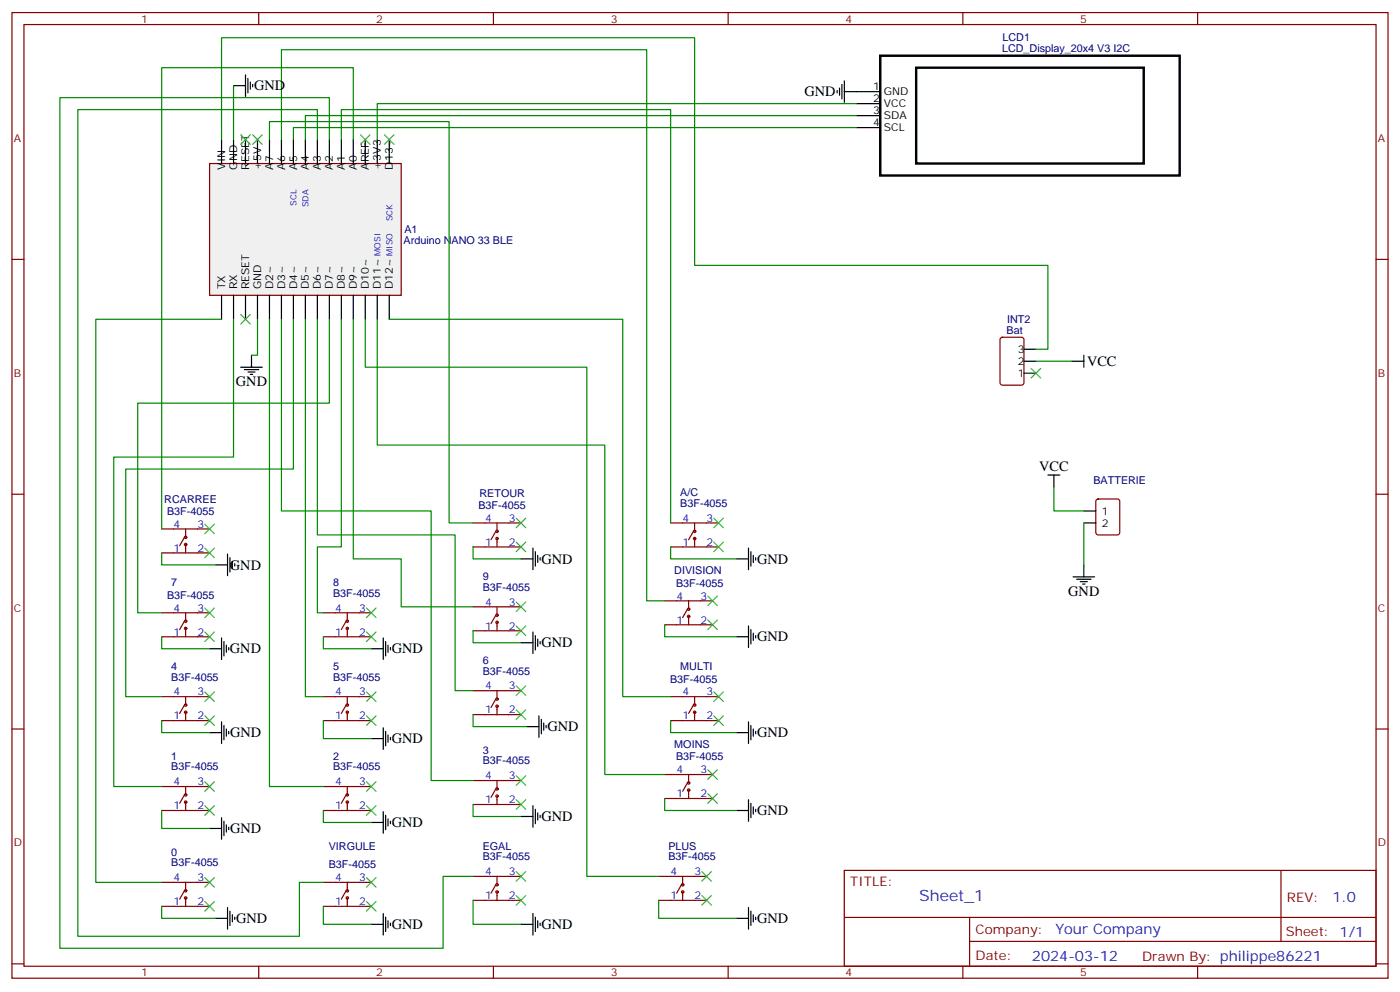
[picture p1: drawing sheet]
<svg xmlns="http://www.w3.org/2000/svg" width="412mm" height="292mm" viewBox="0 0 412 292" stroke-linecap="round" stroke-linejoin="round" font-family="sans-serif">
<g fill="none" stroke="#870000" stroke-width=".35">
<path d="M3.5 3.7h405.4v284.3h-405.4zM7.1 7.2h398.2v277.3h-398.2zM76.2 3.7v3.5M145.3 3.7v3.5M214.5 3.7v3.5M283.6 3.7v3.5M352.8 3.7v3.5M3.5 76.4h3.6M405.3 76.4h3.6M3.5 145.5h3.6M405.3 145.5h3.6M3.5 214.7h3.6"/>
<path d="M405.3 214.7h3.6M248.7 256.3h156.6v28.2h-156.6zM377.3 256.3v20.9M248.7 270.1h156.5M285.6 277.2h119.6M285.6 270.1v14.2M3.5 283.8h3.6M76.2 284.5v3.5M145.3 284.5v3.5M214.5 284.5v3.5M283.6 284.5v3.5M352.8 284.5v3.5"/>
<path d="M405.3 283.8h3.6"/>
</g>
<path d="M61.7 48.2h56.5v38.8h-56.5z" fill="#f0f0f0" stroke="#870000" stroke-width=".35"/>
<g fill="none" stroke="#000" stroke-width=".35">
<path d="M68.8 25.2h3.5M72.3 22v6.4M73 23.1v4.2M73.7 24.2v2.1M74.4 24.9v.7M246.6 26.6v.7M247.3 25.9v2.1M248 24.9v4.2M248.7 27h10.6M248.7 23.8v6.4M252.2 30.5h7.1M252.2 34h7.1"/>
<path d="M252.2 37.6h7.1M65.3 41.1v7.1M68.8 41.1v7.1M72.3 41.1v7.1M75.8 41.1v7.1M79.4 41.1v7.1M82.9 41.1v7.1M86.4 41.1v7.1M90 41.1v7.1M93.5 41.1v7.1M97 41.1v7.1M100.5 41.1v7.1"/>
<path d="M104.1 41.1v7.1M107.6 41.1v7.1M111.1 41.1v7.1M114.7 41.1v7.1M65.3 87v7M68.8 87v7M72.3 87v7M75.8 87v7M79.4 87v7M82.9 87v7M86.4 87v7M90 87v7"/>
<path d="M93.5 87v7M97 87v7M100.5 87v7M104.1 87v7M107.6 87v7M111.1 87v7M114.7 87v7M70.9 108.1h6.4M72 108.8h4.2M73 109.5h2.1M73.7 110.2h.7M74.1 104.6v3.5"/>
<path d="M301.6 102.8h3.6M301.6 109.9h3.6M301.6 106.4h3.6M315.7 106.4h3.6M319.3 104.6v3.5M308.7 139.9h3.5M310.4 139.9v3.5M319.3 150.5h3.5M319.3 154h3.5M63.5 166.3h3.5M67 163.2v6.3M67.7 164.2v4.3"/>
<path d="M68.4 165.3v2.1M69.1 166v.7M153.5 164.6h3.5M157 161.4v6.3M157.7 162.5v4.2M158.4 163.5v2.1M159.1 164.2v.7M217 164.6h3.5M220.5 161.4v6.3M221.2 162.5v4.2M221.9 163.5v2.1M222.6 164.2v.7"/>
<path d="M316.1 169.9h6.3M317.1 170.6h4.3M318.2 171.3h2.1M318.9 172h.7M319.3 166.3v3.6M61.7 191h3.6M65.3 187.9v6.3M66 188.9v4.2M66.7 190v2.1M67.4 190.7v.7M109.4 191h3.5M112.9 187.9v6.3"/>
<path d="M113.6 188.9v4.2M114.3 190v2.1M115 190.7v.7M153.5 189.3h3.5M157 186.1v6.3M157.7 187.1v4.3M158.4 188.2v2.1M159.1 188.9v.7M217 187.5h3.5M220.5 184.3v6.4M221.2 185.4v4.2M221.9 186.4v2.2"/>
<path d="M222.6 187.1v.8M61.7 215.7h3.6M65.3 212.5v6.4M66 213.6v4.2M66.7 214.7v2.1M67.4 215.4v.7M109.4 217.5h3.5M112.9 214.3v6.4M113.6 215.4v4.2M114.3 216.4v2.1M115 217.1v.7M155.2 214h3.5"/>
<path d="M158.7 210.8v6.3M159.5 211.8v4.3M160.2 212.9v2.1M160.9 213.6v.7M217 215.7h3.5M220.5 212.5v6.4M221.2 213.6v4.2M221.9 214.7v2.1M222.6 215.4v.7M112.9 239v6.4M157 237.2v6.4M157.7 238.3v4.2"/>
<path d="M158.4 239.4v2.1M217 238.7h3.5M220.5 235.5v6.3M221.2 236.5v4.3M221.9 237.6v2.1M222.6 238.3v.7M61.7 243.9h3.6M65.3 240.8v6.3M66 241.8v4.3M66.7 242.9v2.1M67.4 243.6v.7M109.4 242.2h3.5"/>
<path d="M113.6 240.1v4.2M114.3 241.1v2.1M115 241.8v.7M153.5 240.4h3.5M159.1 240.1v.7M63.5 270.4h3.5M67 267.2v6.4M67.7 268.3v4.2M68.4 269.3v2.2M69.1 270.1v.7M109.4 272.2h3.5M112.9 269v6.3"/>
<path d="M113.6 270.1v4.2M114.3 271.1v2.1M115 271.8v.7M153.5 272.2h3.5M157 269v6.3M157.7 270.1v4.2M158.4 271.1v2.1M159.1 271.8v.7M217 270.4h3.5M220.5 267.2v6.4M221.2 268.3v4.2M221.9 269.3v2.2"/>
<path d="M222.6 270.1v.7"/>
</g>
<path d="M259.3 16.4h88.2v35.3h-88.2zM269.9 19.9h67v28.3h-67z" fill="none" stroke="#000" stroke-width=".71"/>
<g fill="none" stroke="#870000" stroke-width=".35">
<path d="M294.8 99.5l.5-.2h5.6l.7 .4v13l-.4 .7h-5.9l-.7-.4v-13zM47.6 155.8h14.1M54.3 158.2l-1.4 2.5M54.7 155.8v2.4M139.3 154h14.2M146 156.5l-1.4 2.4M146.4 154v2.5M146.4 158.6v2.4M197.6 154h14.1M204.3 156.5l-1.5 2.4M204.6 154v2.5M204.6 158.6v2.4"/>
<path d="M323 147.1l.5-.2h5.6l.7 .5v9.4l-.4 .7h-5.9l-.7-.4v-9.5zM47.6 162.8h14.1M54.7 160.3v2.5M139.3 178.7h14.2M139.3 161h14.2M146.4 178.7v2.5M195.8 176.9h14.1M197.6 161h14.1M202.5 179.4l-1.4 2.5M202.8 176.9v2.5M47.6 180.4h14.1M47.6 187.5h14.1"/>
<path d="M54.3 182.9l-1.4 2.5M54.7 180.4v2.5M54.7 185v2.5M95.2 180.4h14.2M95.2 187.5h14.2M102 182.9l-1.5 2.5M102.3 180.4v2.5M102.3 185v2.5M139.3 185.7h14.2M146 181.2l-1.4 2.4M146.4 183.3v2.4M195.8 184h14.1"/>
<path d="M202.8 181.5v2.5M47.6 205.1h14.1M47.6 212.2h14.1M54.3 207.6l-1.4 2.5M54.7 205.1v2.5M54.7 209.7v2.5M95.2 205.1h14.2M95.2 212.2h14.2M102 207.6l-1.5 2.5M102.3 205.1v2.5M102.3 209.7v2.5M139.3 203.4h14.2"/>
<path d="M139.3 210.4h14.2M146 205.8l-1.4 2.5M146.4 203.4v2.4M146.4 208v2.4M197.6 205.1h14.1M197.6 212.2h14.1M204.3 207.6l-1.5 2.5M204.6 205.1v2.5M204.6 209.7v2.5M47.6 231.6h14.1M47.6 238.7h14.1M54.3 234.1l-1.4 2.4"/>
<path d="M54.7 231.6v2.5M54.7 236.2v2.5M95.2 231.6h14.2M95.2 238.7h14.2M102 234.1l-1.5 2.4M102.3 231.6v2.5M102.3 236.2v2.5M139.3 229.8h14.2M139.3 236.9h14.2M146 232.3l-1.4 2.5M146.4 229.8v2.5M146.4 234.4v2.5"/>
<path d="M195.8 228.1h14.1M195.8 235.1h14.1M202.5 230.5l-1.4 2.5M202.8 228.1v2.4M202.8 232.7v2.4M47.6 259.8h14.1M54.7 259.8v2.5M95.2 259.8h14.2M102.3 259.8v2.5M139.3 258.1h14.2M146.4 258.1v2.4M194 258.1h14.1"/>
<path d="M201.1 258.1v2.4M47.6 266.9h14.1M54.3 262.3l-1.4 2.5M54.7 264.4v2.5M95.2 266.9h14.2M102 262.3l-1.5 2.5M102.3 264.4v2.5M139.3 265.1h14.2M146 260.5l-1.4 2.5M146.4 262.6v2.5M194 265.1h14.1M200.7 260.5l-1.4 2.5"/>
<path d="M201.1 262.6v2.5"/>
<circle cx="54.7" cy="158.2" r=".35"/>
<circle cx="146.4" cy="158.6" r=".35"/>
<circle cx="146.4" cy="156.5" r=".35"/>
<circle cx="204.6" cy="156.5" r=".35"/>
<circle cx="204.6" cy="158.6" r=".35"/>
<circle cx="54.7" cy="160.3" r=".35"/>
<circle cx="202.8" cy="179.4" r=".35"/>
<circle cx="54.7" cy="182.9" r=".35"/>
<circle cx="54.7" cy="185" r=".35"/>
<circle cx="102.3" cy="185" r=".35"/>
<circle cx="102.3" cy="182.9" r=".35"/>
<circle cx="146.4" cy="181.2" r=".35"/>
<circle cx="146.4" cy="183.3" r=".35"/>
<circle cx="202.8" cy="181.5" r=".35"/>
<circle cx="54.7" cy="207.6" r=".35"/>
<circle cx="54.7" cy="209.7" r=".35"/>
<circle cx="102.3" cy="207.6" r=".35"/>
<circle cx="102.3" cy="209.7" r=".35"/>
<circle cx="146.4" cy="208" r=".35"/>
<circle cx="146.4" cy="205.8" r=".35"/>
<circle cx="204.6" cy="209.7" r=".35"/>
<circle cx="204.6" cy="207.6" r=".35"/>
<circle cx="54.7" cy="234.1" r=".35"/>
<circle cx="54.7" cy="236.2" r=".35"/>
<circle cx="102.3" cy="234.1" r=".35"/>
<circle cx="102.3" cy="236.2" r=".35"/>
<circle cx="146.4" cy="234.4" r=".35"/>
<circle cx="146.4" cy="232.3" r=".35"/>
<circle cx="202.8" cy="232.7" r=".35"/>
<circle cx="202.8" cy="230.5" r=".35"/>
<circle cx="54.7" cy="264.4" r=".35"/>
<circle cx="54.7" cy="262.3" r=".35"/>
<circle cx="102.3" cy="264.4" r=".35"/>
<circle cx="102.3" cy="262.3" r=".35"/>
<circle cx="146.4" cy="260.5" r=".35"/>
<circle cx="146.4" cy="262.6" r=".35"/>
<circle cx="201.1" cy="260.5" r=".35"/>
<circle cx="201.1" cy="262.6" r=".35"/>
</g>
<g fill="none" stroke="#008700" stroke-width=".35">
<path d="M68.8 25.2v15.9M252.2 34h-162.2v7.1M252.2 37.6h-165.8v3.5M252.2 30.5h-141.1v10.6M65.3 41.1v-30h139.3v67h104.1v24.7h-3.5M79.4 41.1v-5.3h52.9v118.2h7M82.9 41.1v-26.5h107.6v162.3h5.3M93.5 41.1v-8.8h-70.6v243.4h65.3v-15.9h7M97 41.1v-12.3h-79.4v250.4h112.9v-21.1h8.8M100.5 41.1v-8.8h97.1v121.7M104.1 41.1v-21.2h-56.5v135.9M65.3 94h-37.1v165.8h19.4"/>
<path d="M68.8 94v40.6h-35.3v97h14.1M75.8 94v10.6h-1.7M79.4 94v137.6h15.8M82.9 94v56.5h44.1v79.3h12.3M86.4 94v44.1h-49.4v67h10.6M90 94v111.1h5.2M93.5 94v63.5h40.6v45.9h5.2M97 94v24.7h-56.4v61.7h7M100.5 94v67h-7v19.4h1.7M104.1 94v70.6h14.1v14.1h21.1M107.6 94v14.1h65.3v150h21.1M111.1 94v37.1h67.1v97h17.6"/>
<path d="M114.7 94h68.7v111.1h14.2M305.2 106.4h10.5M310.4 143.4v7.1h8.9M319.3 154v12.3M47.6 162.8v3.5h15.9M139.3 161v3.6h14.2M197.6 161v3.6h19.4M47.6 187.5v3.5h14.1M95.2 187.5v3.5h14.2M139.3 185.7v3.6h14.2M195.8 184v3.5h21.2M47.6 212.2v3.5h14.1"/>
<path d="M95.2 212.2v5.3h14.2M139.3 210.4v3.6h15.9M197.6 212.2v3.5h19.4M47.6 238.7v5.2h14.1M95.2 238.7v3.5h14.2M139.3 236.9v3.5h14.2M195.8 235.1v3.6h21.2M47.6 266.9v3.5h15.9M95.2 266.9v5.3h14.2M139.3 265.1v7.1h14.2M194 265.1v5.3h23"/>
</g>
<g fill="none" stroke="#3c3" stroke-width=".35">
<path d="M70.9 39.7l2.8 2.8M73.7 39.7l-2.8 2.8M74.4 39.7l2.9 2.8M77.3 39.7l-2.9 2.8M106.2 39.7l2.8 2.8M109 39.7l-2.8 2.8M113.2 39.7l2.9 2.8M116.1 39.7l-2.9 2.8M70.9 92.6l2.8 2.8M73.7 92.6l-2.8 2.8M303.7 108.5l2.9 2.8M306.6 108.5l-2.9 2.8"/>
<path d="M60.3 154.3l2.8 2.9M63.1 154.3l-2.8 2.9M152 152.6l2.9 2.8M152 159.6l2.9 2.9M154.9 159.6l-2.9 2.9M154.9 152.6l-2.9 2.8M210.3 152.6l2.8 2.8M210.3 159.6l2.8 2.9M213.1 152.6l-2.8 2.8M213.1 159.6l-2.8 2.9M60.3 179l2.8 2.9M60.3 161.4l2.8 2.8"/>
<path d="M63.1 179l-2.8 2.9M63.1 161.4l-2.8 2.8M107.9 179l2.9 2.9M110.8 179l-2.9 2.9M152 177.3l2.9 2.8M154.9 177.3l-2.9 2.8M208.5 175.5l2.8 2.8M211.3 175.5l-2.8 2.8M60.3 186.1l2.8 2.8M63.1 186.1l-2.8 2.8M107.9 186.1l2.9 2.8M110.8 186.1l-2.9 2.8"/>
<path d="M152 184.3l2.9 2.8M154.9 184.3l-2.9 2.8M208.5 182.6l2.8 2.8M211.3 182.6l-2.8 2.8M60.3 203.7l2.8 2.9M60.3 210.8l2.8 2.8M63.1 203.7l-2.8 2.9M63.1 210.8l-2.8 2.8M107.9 203.7l2.9 2.9M107.9 210.8l2.9 2.8M110.8 210.8l-2.9 2.8M110.8 203.7l-2.9 2.9"/>
<path d="M152 202l2.9 2.8M152 209l2.9 2.8M154.9 202l-2.9 2.8M154.9 209l-2.9 2.8M210.3 203.7l2.8 2.9M210.3 210.8l2.8 2.8M213.1 203.7l-2.8 2.9M213.1 210.8l-2.8 2.8M60.3 230.2l2.8 2.8M60.3 237.2l2.8 2.9M63.1 230.2l-2.8 2.8M63.1 237.2l-2.8 2.9"/>
<path d="M107.9 230.2l2.9 2.8M107.9 237.2l2.9 2.9M110.8 230.2l-2.9 2.8M110.8 237.2l-2.9 2.9M152 228.4l2.9 2.8M152 235.5l2.9 2.8M154.9 228.4l-2.9 2.8M154.9 235.5l-2.9 2.8M208.5 226.7l2.8 2.8M208.5 233.7l2.8 2.8M211.3 226.7l-2.8 2.8M211.3 233.7l-2.8 2.8"/>
<path d="M60.3 258.4l2.8 2.8M63.1 258.4l-2.8 2.8M107.9 258.4l2.9 2.8M110.8 258.4l-2.9 2.8M152 256.6l2.9 2.9M154.9 256.6l-2.9 2.9M206.7 256.6l2.8 2.9M209.5 256.6l-2.8 2.9M60.3 265.5l2.8 2.8M63.1 265.5l-2.8 2.8M107.9 265.5l2.9 2.8M110.8 265.5l-2.9 2.8"/>
<path d="M152 263.7l2.9 2.8M154.9 263.7l-2.9 2.8M206.7 263.7l2.8 2.8M209.5 263.7l-2.8 2.8"/>
</g>
<text font-size="4.6" fill="#00f" x="270.8" y="265.3">Sheet_1</text>
<g font-size="4.2">
<text x="74.9" y="26.6">GND</text>
<text x="237" y="28.4">GND</text>
<text x="320.2" y="107.7">VCC</text>
<text x="69.5" y="113.8">GND</text>
<text x="306.1" y="138.7">VCC</text>
<text x="67.7" y="167.7">GND</text>
<text x="159.5" y="166">GND</text>
<text x="223" y="166">GND</text>
<text x="314.7" y="175.5">GND</text>
<text x="159.5" y="190.7">GND</text>
<text x="223" y="188.9">GND</text>
<text x="67.7" y="192.4">GND</text>
<text x="115.4" y="192.4">GND</text>
<text x="161.3" y="215.3">GND</text>
<text x="67.8" y="217.1">GND</text>
<text x="115.4" y="218.9">GND</text>
<text x="223" y="217.1">GND</text>
<text x="67.8" y="245.3">GND</text>
<text x="115.4" y="243.6">GND</text>
<text x="159.5" y="241.8">GND</text>
<text x="223" y="240">GND</text>
<text x="69.6" y="271.8">GND</text>
<text x="115.4" y="273.6">GND</text>
<text x="159.5" y="273.6">GND</text>
<text x="223" y="271.8">GND</text>
</g>
<g font-size="4.2" fill="#00f">
<text x="392.5" y="265.6">1.0</text>
<text x="310.9" y="275.1">Your Company</text>
<text x="304" y="282.9">2024-03-12</text>
</g>
<g font-size="3.9" fill="#800">
<text x="250.5" y="260.9">TITLE:</text>
<text x="379.1" y="265.6">REV:</text>
<text x="287.4" y="275.1">Company:</text>
<text x="378.7" y="275.7">Sheet: 1/1</text>
<text x="287.4" y="282.8">Date:</text>
<text x="336.4" y="282.8">Drawn By: philippe86221</text>
</g>
<g font-size="3.2" fill="#800">
<text x="41.6" y="6.7">1</text>
<text x="110.8" y="6.7">2</text>
<text x="179.9" y="6.7">3</text>
<text x="249.1" y="6.7">4</text>
<text x="318.2" y="6.7">5</text>
<text x="4.1" y="41.8">A</text>
<text x="405.9" y="41.8">A</text>
<text x="4.1" y="110.9">B</text>
<text x="405.9" y="110.9">B</text>
<text x="4.1" y="180.1">C</text>
<text x="405.9" y="180.1">C</text>
<text x="4.1" y="249.2">D</text>
<text x="405.9" y="249.2">D</text>
<text x="41.6" y="287.5">1</text>
<text x="110.8" y="287.5">2</text>
<text x="179.9" y="287.5">3</text>
<text x="249.1" y="287.5">4</text>
<text x="318.2" y="287.5">5</text>
</g>
<g font-size="3.2" fill="#000080">
<text x="295.2" y="15.3">LCD_Display_20x4 V3 I2C</text>
<text x="295.3" y="12.1">LCD1</text>
<text x="118.9" y="71.9">Arduino NANO 33 BLE</text>
<text x="119.1" y="68.7">A1</text>
<text x="296.6" y="95.1">INT2</text>
<text x="296.5" y="98.2">Bat</text>
<text x="322.1" y="142.6">BATTERIE</text>
<text x="48.4" y="148.1">RCARREE</text>
<text x="140.9" y="149.9">B3F-4055</text>
<text x="141.2" y="146.3">RETOUR</text>
<text x="200.4" y="149.3">B3F-4055</text>
<text x="200.4" y="146.1">A/C</text>
<text x="49.2" y="151.6">B3F-4055</text>
<text x="50.5" y="172.6">7</text>
<text x="98.1" y="172.6">8</text>
<text x="142.2" y="174">B3F-4055</text>
<text x="142.2" y="170.8">9</text>
<text x="198.6" y="169">DIVISION</text>
<text x="199.1" y="172.8">B3F-4055</text>
<text x="49.2" y="176.3">B3F-4055</text>
<text x="98.1" y="175.7">B3F-4055</text>
<text x="50.5" y="197.2">4</text>
<text x="98.1" y="197.2">5</text>
<text x="142.2" y="195.5">6</text>
<text x="200.4" y="197.2">MULTI</text>
<text x="50.5" y="200.4">B3F-4055</text>
<text x="98.1" y="200.4">B3F-4055</text>
<text x="142.2" y="198.7">B3F-4055</text>
<text x="197.4" y="201">B3F-4055</text>
<text x="142.2" y="221.9">3</text>
<text x="198.6" y="220.2">MOINS</text>
<text x="50.5" y="226.9">B3F-4055</text>
<text x="50.5" y="223.7">1</text>
<text x="98.1" y="226.9">B3F-4055</text>
<text x="98.1" y="223.7">2</text>
<text x="142.2" y="225.1">B3F-4055</text>
<text x="199.1" y="223.9">B3F-4055</text>
<text x="50.5" y="251.9">0</text>
<text x="96.8" y="250.4">VIRGULE</text>
<text x="142.2" y="250.2">EGAL</text>
<text x="196.9" y="250.2">PLUS</text>
<text x="50.5" y="255.1">B3F-4055</text>
<text x="96.8" y="255.7">B3F-4055</text>
<text x="142.2" y="253.3">B3F-4055</text>
<text x="196.9" y="253.3">B3F-4055</text>
</g>
<g font-size="3.2">
<text x="257.2" y="26.6">1</text>
<text x="260.3" y="28">GND</text>
<text x="257.2" y="30.2">2</text>
<text x="257.2" y="33.7">3</text>
<text x="260.3" y="31.6">VCC</text>
<text x="260.3" y="35.1">SDA</text>
<text x="257.2" y="37.2">4</text>
<text x="260.3" y="38.6">SCL</text>
<text x="66.3" y="49.9" transform="rotate(-90 66.3 49.9)">VIN</text>
<text x="69.8" y="49.9" transform="rotate(-90 69.8 49.9)">GND</text>
<text x="73.4" y="49.9" transform="rotate(-90 73.4 49.9)">RESET</text>
<text x="76.9" y="49.9" transform="rotate(-90 76.9 49.9)">+5V</text>
<text x="80.4" y="49.9" transform="rotate(-90 80.4 49.9)">A7</text>
<text x="84" y="49.9" transform="rotate(-90 84 49.9)">A6</text>
<text x="87.5" y="49.9" transform="rotate(-90 87.5 49.9)">A5</text>
<text x="91" y="49.9" transform="rotate(-90 91 49.9)">A4</text>
<text x="94.5" y="49.9" transform="rotate(-90 94.5 49.9)">A3</text>
<text x="98.1" y="49.9" transform="rotate(-90 98.1 49.9)">A2</text>
<text x="101.6" y="49.9" transform="rotate(-90 101.6 49.9)">A1</text>
<text x="105.1" y="49.9" transform="rotate(-90 105.1 49.9)">A0</text>
<text x="108.7" y="49.9" transform="rotate(-90 108.7 49.9)">AREF</text>
<text x="112.2" y="49.9" transform="rotate(-90 112.2 49.9)">+3V3</text>
<text x="115.7" y="49.9" transform="rotate(-90 115.7 49.9)">D13~</text>
<text x="66.3" y="85.2" transform="rotate(-90 66.3 85.2)">TX</text>
<text x="69.8" y="85.2" transform="rotate(-90 69.8 85.2)">RX</text>
<text x="73.4" y="85.2" transform="rotate(-90 73.4 85.2)">RESET</text>
<text x="76.9" y="85.2" transform="rotate(-90 76.9 85.2)">GND</text>
<text x="80.4" y="85.2" transform="rotate(-90 80.4 85.2)">D2~</text>
<text x="84" y="85.2" transform="rotate(-90 84 85.2)">D3~</text>
<text x="87.5" y="85.2" transform="rotate(-90 87.5 85.2)">D4~</text>
<text x="91" y="85.2" transform="rotate(-90 91 85.2)">D5~</text>
<text x="94.5" y="85.2" transform="rotate(-90 94.5 85.2)">D6~</text>
<text x="98.1" y="85.2" transform="rotate(-90 98.1 85.2)">D7~</text>
<text x="101.6" y="85.2" transform="rotate(-90 101.6 85.2)">D8~</text>
<text x="105.1" y="85.2" transform="rotate(-90 105.1 85.2)">D9~</text>
<text x="108.7" y="85.2" transform="rotate(-90 108.7 85.2)">D10~</text>
<text x="112.2" y="85.2" transform="rotate(-90 112.2 85.2)">D11~</text>
<text x="115.7" y="85.2" transform="rotate(-90 115.7 85.2)">D12~</text>
<text x="299.9" y="103.9">3</text>
<text x="299.9" y="107.4">2</text>
<text x="299.9" y="110.9">1</text>
<text x="324.6" y="151.5">1</text>
<text x="324.6" y="155">2</text>
</g>
<g font-size="3.2" fill="#00f">
<text x="51.2" y="155.4">4</text>
<text x="58.2" y="155.4">3</text>
<text x="142.9" y="153.6">4</text>
<text x="149.9" y="153.6">3</text>
<text x="201.1" y="153.6">4</text>
<text x="208.1" y="153.6">3</text>
<text x="142.9" y="160.7">1</text>
<text x="149.9" y="160.7">2</text>
<text x="201.1" y="160.7">1</text>
<text x="208.1" y="160.7">2</text>
<text x="51.2" y="162.5">1</text>
<text x="58.2" y="162.5">2</text>
<text x="142.9" y="178.3">4</text>
<text x="149.9" y="178.3">3</text>
<text x="199.3" y="176.6">4</text>
<text x="206.4" y="176.6">3</text>
<text x="51.2" y="180.1">4</text>
<text x="58.2" y="180.1">3</text>
<text x="98.8" y="180.1">4</text>
<text x="105.8" y="180.1">3</text>
<text x="142.9" y="185.4">1</text>
<text x="149.9" y="185.4">2</text>
<text x="199.3" y="183.6">1</text>
<text x="206.4" y="183.6">2</text>
<text x="51.2" y="187.1">1</text>
<text x="58.2" y="187.1">2</text>
<text x="98.8" y="187.1">1</text>
<text x="105.8" y="187.1">2</text>
<text x="142.9" y="203">4</text>
<text x="149.9" y="203">3</text>
<text x="51.2" y="204.8">4</text>
<text x="58.2" y="204.8">3</text>
<text x="98.8" y="204.8">4</text>
<text x="105.8" y="204.8">3</text>
<text x="201.1" y="204.8">4</text>
<text x="208.1" y="204.8">3</text>
<text x="51.2" y="211.8">1</text>
<text x="58.2" y="211.8">2</text>
<text x="98.8" y="211.8">1</text>
<text x="105.8" y="211.8">2</text>
<text x="142.9" y="210.1">1</text>
<text x="149.9" y="210.1">2</text>
<text x="201.1" y="211.8">1</text>
<text x="208.1" y="211.8">2</text>
<text x="199.3" y="227.7">4</text>
<text x="206.4" y="227.7">3</text>
<text x="51.2" y="231.2">4</text>
<text x="58.2" y="231.2">3</text>
<text x="98.8" y="231.2">4</text>
<text x="105.8" y="231.2">3</text>
<text x="142.9" y="229.5">4</text>
<text x="149.9" y="229.5">3</text>
<text x="51.2" y="238.3">1</text>
<text x="58.2" y="238.3">2</text>
<text x="98.8" y="238.3">1</text>
<text x="105.8" y="238.3">2</text>
<text x="142.9" y="236.5">1</text>
<text x="149.9" y="236.5">2</text>
<text x="199.3" y="234.8">1</text>
<text x="206.4" y="234.8">2</text>
<text x="142.9" y="257.7">4</text>
<text x="149.9" y="257.7">3</text>
<text x="197.6" y="257.7">4</text>
<text x="204.6" y="257.7">3</text>
<text x="51.2" y="259.5">4</text>
<text x="58.2" y="259.5">3</text>
<text x="98.8" y="259.5">4</text>
<text x="105.8" y="259.5">3</text>
<text x="51.2" y="266.5">1</text>
<text x="58.2" y="266.5">2</text>
<text x="98.8" y="266.5">1</text>
<text x="105.8" y="266.5">2</text>
<text x="142.9" y="264.8">1</text>
<text x="149.9" y="264.8">2</text>
<text x="197.6" y="264.8">1</text>
<text x="204.6" y="264.8">2</text>
</g>
<g font-size="2.5" fill="#00f">
<text x="87.4" y="60.6" transform="rotate(-90 87.4 60.6)">SCL</text>
<text x="90.9" y="61.1" transform="rotate(-90 90.9 61.1)">SDA</text>
<text x="115.6" y="65.2" transform="rotate(-90 115.6 65.2)">SCK</text>
<text x="112.1" y="75.3" transform="rotate(-90 112.1 75.3)">MOSI</text>
<text x="115.6" y="75.3" transform="rotate(-90 115.6 75.3)">MISO</text>
</g>
</svg>
